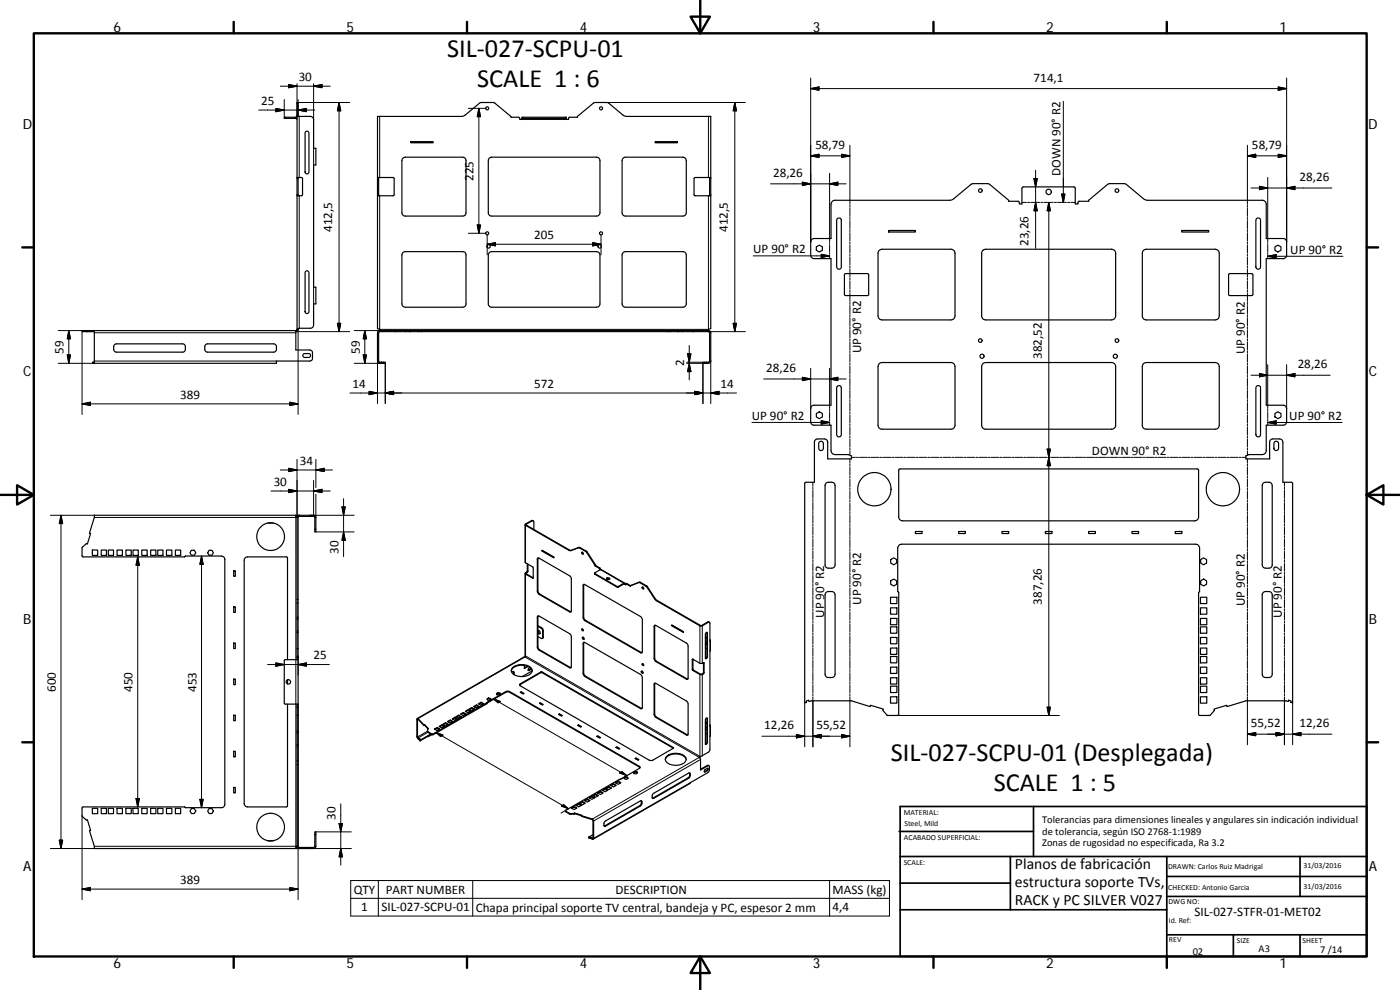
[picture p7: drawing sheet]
<svg xmlns="http://www.w3.org/2000/svg" width="420mm" height="297mm" viewBox="0 0 420 297" stroke-linecap="round" stroke-linejoin="round" font-family="sans-serif">
<g fill="none" stroke="#000" stroke-width=".36">
<path d="M89.1 34.9v-4.1h.4v4.1M89.1 34.9h4.3l.6 .6 .1 9h.7v5h-.7v36.7h.7v5h-.7v6.3l-.2 .6-.5 .4h-3.6M89.1 35.3l-3.8-.1v.3h3.5l.3 .3M89.1 34.9v18.4M91.8 39.5l.5-.1 .4 .5v11.7a.58 .58 0 0 1-.6 .6 .58 .58 0 0 1-.5-.6v-11.7zM156.6 35.2h13.4v.3h-13.4zM156.6 35.5v.3h-.6l-.3-.6h-2.4v-.3l-4.8-3.9-.5-.2h-4l-4.4 3.7-.8 .4h-25.5v18.4M170 35.5v.3h.6l.2-.6h2.5v-.3l4.9-4.1h.4h3.9l4.5 3.7 .8 .4h25.5v18.4M89.1 53.3h1.5l.2 .3v4.9l-.3 .2h-1.4M89.1 53.3v5.4M89.1 58.7v40.1M89.5 53.3v5.4"/>
<path d="M113.3 53.3v5.4M113.3 58.7v39.9l.2 .1a.37 .37 0 0 1 .4 .1 .37 .37 0 0 1 .1 .4M113.3 53.3l4.9 .1 .1 5-.3 .3h-4.7M113.6 53.3v5.4M120.8 47.5l.8-.3h17.3l.6 .2 .4 .8v15.6l-.4 .8-.6 .2h-17.3l-.6-.2-.4-.8v-15.6zM123.3 42.5h6.7v.3h-6.7zM146.8 47.5l.7-.3 32 .1 .3 .2 .3 .7-.2 16.1-.9 .5-31.9-.1-.6-.9v-15.6zM186.9 47.5l.8-.3h17.3l.6 .2 .4 .8v15.6l-.4 .8-.6 .2h-17.3l-.6-.2-.4-.8v-15.6zM196.6 42.5h6.7v.3h-6.7zM213 53.3v5.4M213.3 53.3v5.4M213.3 58.7v39.8l-.2 .2a.37 .37 0 0 0-.4 .1 .37 .37 0 0 0-.1 .4"/>
<path d="M213.3 53.3l-4.9 .1-.1 5 .3 .3h4.7M120.8 75.9l.8-.4h17.3l.6 .2 .4 .8v14.7l-.2 .6-.8 .4h-17.3l-.6-.3-.4-.7v-14.7zM146.8 75.9l.7-.4 32 .1 .6 .9-.2 15.1-.9 .6-31.9-.1-.6-.9v-14.7zM187.1 75.7l.6-.2h17.3l.6 .2 .4 .8v14.7l-.3 .6-.7 .4h-17.3l-.6-.3-.4-.7v-14.7zM245 74.1l.9-.5 .9 .5v1l-.9 .5-.9-.5zM249.9 60.3l.7-.2h34.7l1-.5 5.3-4.4 4.7-.1 .7 .2 5.7 4.8v.3h2.9l.3 .2v.6h.8v-4.7l.4-.4h15.2l.4 .3v4.8h.8v-.6l.3-.2h2.9v-.3l5.7-4.8 .7-.2 4.7 .1 5.3 4.4 1 .5h34.7l.8 .2 .4 1v10.3h5.1l.8 .3 .2 .7v4l-.3 .8-.7 .2h-5.1v44h5.1l.7 .2 .3 .8v4l-.3 .8-.5 .2h-5.3l-.1 8.1-.5 .6-.6 .1h-4l-.9 .4v.9h7.1v-5l.2-.6 .8-.4 2.6 .2 .4 .8v12h2.7l.2 .2v66l-.5-.2 .1-.4-.8-.2-.1 .4-.7-.2h-12l-5.6 1.7-.1-.4-3.9 1.2 .2 .4-1.5 1.5-3.2-.2-.1-36.7 .3-.4v-12.9l-.4-1-.8-.2-88.7 .1-.4 .3-.3 .8v12.9l.3 .4-.1 36.7-3.2 .2-1.4-1.5 .1-.4-3.9-1.2-.1 .4-5.6-1.7h-12l-.7 .2-.1-.4-.8 .2 .2 .4-.6 .2v-66l.3-.2h2.6v-12l.4-.8 .6-.2h2.2l.7 .5 .1 5.5h7.1v-.9l-.9-.4h-4l-.5-.1-.6-.6-.1-8.1h-5.3l-.4-.2-.4-.8v-4l.4-.8 .6-.2h5.1v-44h-5.1l-.6-.2-.4-.8v-4l.2-.7 .8-.3h5.1v-10.3zM251.3 65.6a.69 .69 0 0 1 .8-.2 .69 .69 0 0 1 .4 .7v14a.7 .7 0 0 1-.7 .7 .7 .7 0 0 1-.7-.7v-14zM263.8 75.2l.9-.4h20.7l1 .4 .2 .8v18.8l-.2 .7-1 .5h-20.7l-.7-.3-.5-.9v-18.8zM266.7 69.2h8v.4h-8zM294.9 75.2l.9-.4 38.3 .1 .4 .3 .3 .8-.1 19.3-.3 .4-.8 .3-38.3-.1-.4-.4-.3-.7v-18.8zM343.1 75.2l.9-.4h20.7l1 .4 .2 .8v18.8l-.2 .7-1 .5h-20.7l-.8-.3-.4-.9v-18.8zM354.7 69.2h8v.4h-8z"/>
<path d="M377.2 65.6a.69 .69 0 0 1 .7-.2 .69 .69 0 0 1 .4 .7v14a.7 .7 0 0 1-.7 .7 .7 .7 0 0 1-.7-.7v-14zM382.6 74.1l.9-.5 .9 .5v1l-.9 .5-.9-.5zM25.9 99.2h-1.3v.3h3.7M25.9 99.2h.9M25.9 99.2v.3M26.2 99.2v.3M26.8 99.2h62M26.8 99.2v.3M28.3 99.2v9.8M88.8 99.2v5.8h4.2l.6 .3 .2 .3v1.9l-.4 .7-10.4 .1v.7h-55.2v-.3h.5M89.1 98.8h.4M89.1 98.8l-.3 .4"/>
<path d="M89.5 98.8l-.2 .5-.5 .2M89.8 98.5l-.3 .3M89.8 98.5l-.7 .3M91.8 81.4l.5-.1 .4 .5v11.7a.58 .58 0 0 1-.6 .6 .58 .58 0 0 1-.5-.6v-11.7zM114 99.2v.3M114 99.5h4.6M114 99.2h4.6M114 99.2l-.5 .2-.2 .4v8.5l.2 .5 .5 .2M114 99.5l-.4 .3v8.5l.4 .4M118.6 99.2h3.2M118.6 99.5h3.2M118.6 99.2v.3"/>
<path d="M118.8 99.2v.3M121.8 99.2h4M121.8 99.2v.3M125.8 99.2h75M125.8 99.5h75M125.8 99.2v.3h-4M200.8 99.5h3.9M204.7 99.2h-3.9v.3M204.7 99.5h3.3M204.7 99.2h3.3M204.7 99.2v.3M207.8 99.2v.3"/>
<path d="M208 99.2h4.6M208 99.2v.3M208 99.5h4.6M212.6 99.2v.3M212.6 99.5l.4 .3v8.5l-.4 .4M212.6 99.2l.5 .2 .2 .4v8.5l-.2 .5-.5 .2M253.5 82.2h7.1v6.4h-7zM368.8 82.2h7.2v6.3l-.4 .2-6.7-.1-.2-.3zM27.9 108.7v.3M28.1 108.7v.3M34.4 103.4l.6-.2h19.8l.7 .4 .1 1.2-.2 .6-.6 .3h-19.8l-.6-.3-.2-.3-.1-1.1zM61.7 103.4l.6-.2h19.8l.4 .1 .4 .5 .1 1-.3 .6-.6 .3h-19.8l-.6-.3-.2-.3v-1.3z"/>
<path d="M91 106.3l.3-.2h1.3a.58 .58 0 0 1 .6 .6 .58 .58 0 0 1-.6 .6l-1.3-.1-.4-.5zM114 108.7v.3M114 108.7h1.6v.3h-1.6M114.5 108.7v.3M114.6 108.7v.3M115.2 108.7v.3M211.4 108.7v.3M212 108.7v.3M212.1 108.7v.3M212.6 108.7h-1.6v.3h1.6M212.6 108.7v.3M251.3 115.8a.69 .69 0 0 1 .8-.1 .69 .69 0 0 1 .4 .7v14a.7 .7 0 0 1-.7 .7 .7 .7 0 0 1-.7-.7v-14z"/>
<path d="M264 109l.7-.2h20.7l.7 .2 .5 1v17.6l-.2 .7-1 .5h-20.7l-.7-.3-.5-.9v-17.6zM294.9 109.2l.9-.4 38.3 .1 .4 .3 .3 .8-.1 18.1-.6 .6-.5 .1-38.3-.1-.4-.4-.3-.7v-17.6zM343.2 109l.8-.2h20.7l.8 .2 .4 1v17.6l-.2 .7-1 .5h-20.7l-.8-.3-.4-.9v-17.6zM377.2 115.8a.69 .69 0 0 1 .7-.1 .69 .69 0 0 1 .4 .7v14a.7 .7 0 0 1-.7 .7 .7 .7 0 0 1-.7-.7v-14zM245 124.1l.9-.6 .9 .6v1l-.9 .5-.9-.5zM245.9 132.6a.7 .7 0 0 1 .8-.1 .7 .7 0 0 1 .4 .6v1.4a.7 .7 0 0 1-.7 .7 .7 .7 0 0 1-.7-.7v-1.6zM382.6 132.6a.7 .7 0 0 1 .7-.1 .7 .7 0 0 1 .4 .6v1.4a.7 .7 0 0 1-.7 .7 .7 .7 0 0 1-.7-.7v-1.6zM382.6 124.1l.9-.6 .9 .6v1l-.9 .5-.9-.5zM80.4 156.9h1.7M88.8 154.6v.7h.3M88.8 154.9h.4M89.1 155.3v42"/>
<path d="M89.8 154.6l-.5 .2-.2 .5M94.1 154.9h-4.3l-.3 .4v42M94.1 154.6h-65.8v.7l-1.5 4.7 .4 .1-1 3.1-.3-.1-1.3 1.3v2.4l.3 .3h30.5M94.1 154.6l.5 .2 .2 .3v4.5h-.3v-4.3l-.4-.4M94.1 154.6v.3M157.6 157.4v11.3l2.4 1.5v3.2M160 156.3l-.4-.2-2 1.4 13.2 7.6 .5 .1 2.8-.9 2 1.2 2.7 4M160.2 158.8v-2.2l-.2-.3-2.2 1.1 13.1 7.6 .6 .1M247.8 145.1l.6-.4h1.4l.6 .4 .2 .6v23.8l-.4 .8-.6 .2-1.4-.1-.5-.5-.1-.4v-23.8zM269.9 140.8l89.4-.1 .4 .4v14.2l-.4 .7-.8 .3h-87.9l-.6-.5-.3-.7zM274.7 159.5h2v.6h-2zM287.7 159.5h2v.6h-2z"/>
<path d="M300.7 159.5h2v.6h-2zM313.7 159.5h2v.6h-2zM326.7 159.5h2v.6h-2zM339.7 159.5h2v.6h-2zM352.7 159.5h2v.6h-2zM379 145.1l.6-.4h1.5l.5 .4 .2 .6v23.8l-.2 .6-.8 .4-1.4-.1-.5-.5-.1-.4v-23.8zM27.7 165h1.6v1.6h-1.6zM30.4 165h1.6v1.6h-1.6zM32.5 165h1.6v1.6h-1.6zM35.1 165h1.6v1.6h-1.6zM37.8 165h1.6v1.6h-1.6zM39.9 165h1.6v1.6h-1.6z"/>
<path d="M42.6 165h1.6v1.6h-1.6zM45.2 165h1.6v1.6h-1.6zM47.3 165h1.6v1.6h-1.6zM50 165h1.6v1.6h-1.6zM52.6 165h1.6v1.6h-1.6zM55.4 167.1h.1M55.4 167.1l.3-.3h10.8l.6 .3 .3 .5v74l-.3 .5-.6 .2h-10.8l-.3-.2h-30.6l-.2 .3v2.5l1.3 1.1 .3-.1 1 3.2-.4 .1 1.5 4.7v.7h65.8M57.4 165.1h.9l.5 .8-.5 .7h-.9l-.4-.7zM62.7 165.1h.9l.4 .8-.4 .7h-.9l-.4-.7zM70.1 171.3h.5v1.6h-.5zM157.6 172v24.7a.27 .27 0 0 1 .1 .3 .27 .27 0 0 1-.4 .1l-32.1 18.5M158.3 169.2v2.1l-.7 .8 2.3 1.4 .1-.1"/>
<path d="M158.4 169.3v2.1l-.6 .7 2.2 1.3M161.3 167.5h.5l9.5 5.6v10.5h-.4l-9.1-5.3-.4-.4zM161.5 167.4l.1 10.4 .4 .4 9.4 5.4M162.7 165.1l3.5 2.1v.2l-3.5-2zM162.8 165.2h.1M162.8 165.2l3.4 2M162.8 165.2l-.1 .2M163 165.3v.1M173.6 164.3l2.4 1.3 2.6 4M174.8 165.7l.3 .5M175.1 175.4l.3-.1 17 9.8 .4 .8-.2 10h-.4l-16.9-9.9-.3-.7zM175.2 175.3v9.9l.3 .7 17.2 9.9"/>
<path d="M178.4 172v.3l6.8 3.9h.4l1.6-1 .2 .1M178.6 169.6l1.3 1 .1 .4M178.8 169.7l-.2 .1M178.8 169.7l1.3 .8 .1 .4M178.8 169.5v.2M178.8 169.5l-.2 .1M180.2 170.9l-1.8 1.1 6.8 4h.4l1.8-1.1 .2 .3M180.2 170.9l7.3 4.1M182.1 173.8l.3-.3 .6 .3M182.1 173.4a.42 .42 0 0 1 .6-.1 .42 .42 0 0 1 .2 .5 .41 .41 0 0 1-.6 .2 .41 .41 0 0 1-.2-.6zM187.4 175.3l.4 .2v-.2M187.6 175.2l-.2 .1"/>
<path d="M187.6 175.2l.2 .1M187.8 175.3l.1-.1 1.3 .6M187.8 175.2l.3-.1 1.1 .6M189.2 175.8l2.9-1.1 2.2 1.3 2.3 3.6 .6 .5 13.1 7.6 2.1-1.1 .5 .1M189.4 175.7l-.2 .1M191.7 174.8l2.3 1.2 3 4.3 13 7.5h.6l1.9-1.1 .5 .1 .1 5.5v-.4M192.7 176.2l.1-.1a.31 .31 0 0 1 .3 .2 .31 .31 0 0 1-.1 .4zM192.9 176.1l.3 .6M248 177.7l1.8-.2 .6 .4 .2 .6v23.8l-.4 .8-.6 .2-1.4-.1-.5-.5-.1-.4v-23.8zM267.3 179.2h1.9v1.9h-1.9zM267.3 167.9l.9-.5 .9 .5v1l-.9 .6-.9-.6zM267.3 174.3l.9-.6 .9 .6v1l-.9 .5-.9-.5z"/>
<path d="M360.3 179.2h1.9v1.9h-1.9zM360.3 174.3l.9-.6 .9 .6v1l-.9 .5-.9-.5zM360.3 167.9l.9-.5 .9 .5v1l-.9 .6-.9-.6zM379.2 177.7l1.9-.2 .5 .4 .2 .6v23.8l-.2 .6-.8 .4-1.4-.1-.6-.9v-23.8zM70.1 192.9h.5v1.7h-.5zM70.1 182.1h.5v1.7h-.5zM86.3 197.9v-30.6l-.3-.2-12.2 .1-.5 .9v73l.5 .9 12.2 .1 .3-.2v-30.6M89.1 197.3v.6M89.1 197.3h.4M89.1 194.6h.4M89.5 197.3v14.6M89.5 197.9h-3.9l-.3 .2v12.8l.3 .4h3.9"/>
<path d="M157.4 199.7v.9l1.1-.6M158.3 199.9l-.9 .5M161.3 184.9l.5-.1 9.3 5.4 .2 .3v9.9l-.4-.1-9.5-5.6zM161.4 189.6l.1-.5h.2l.4 .5v.5l-.4 .1M161.4 189.8l.3 .4M161.4 187.9l1 .6 .4 .5v2.5l-.3 .1-1.1-.6M161.4 187.7l1.2 .7 .4 .5v2.3l-.3 .4M161.5 189.5l.4 .6M161.5 184.8l.1 9.8 9.8 5.7M161.9 190.1l-.2 .1M162.1 190l-.2 .1M174.8 188.7l.3 .5"/>
<path d="M174.8 191.3a.32 .32 0 0 1 .4 .1 .32 .32 0 0 1-.2 .4zM175 191.2l.3 .6M175.1 192.8l.3-.1 17 9.8 .4 .8-.2 9.3h-.4l-16.9-9.8-.3-.7zM175.2 192.7v9.3l.3 .6 17.2 10M192.7 199.2l.1-.1a.31 .31 0 0 1 .3 .2 .31 .31 0 0 1-.1 .4zM192.9 199.1l.3 .5M196.4 187.7h.4l9.2 5.2 .4 .4v10.5h-.4l-9.5-5.7zM196.6 187.6v10.4l9.8 5.7M201.6 187.5l3.5 2v.3l-3.5-2.1zM201.6 187.7l.1-.1 3.4 2M208 197.8h-.2v3.1l2.4 1.5h.4l.7-.3v-3.2l-.2-.1M208 197.8v3.1l2.3 1.4 .6-.2 .2-.3v-3"/>
<path d="M208 197.8l2.2 1.3 .9-.3M211.7 193.4h.1M211.7 193l.2 .3M211.7 192.3l.4 .5M211.7 194.4l.4 .2M211.7 191.3l.4 .3M211.7 191.1l.4 .3M211.8 189.9l.4-.2 .1 .2v7.2a.36 .36 0 0 1-.2 .4 .36 .36 0 0 1-.4-.1zM211.9 193.3l-.2 .1M212.1 189.7v7.3l-.4 .5M212.1 193.4h-.4M212.1 193.3h-.2"/>
<path d="M213.2 192.1l-.1 25.8v-.4M267.3 194.4h1.9v1.9h-1.9zM267.3 188.1h1.9v1.9h-1.9zM267.3 182.4h1.9v1.9h-1.9zM267.3 185.5h1.9v2h-1.9zM267.3 191.3h1.9v1.9h-1.9zM267.3 197h1.9v1.9h-1.9zM360.3 194.4h1.9v1.9h-1.9zM360.3 188.1h1.9v1.9h-1.9zM360.3 182.4h1.9v1.9h-1.9zM360.3 185.5h1.9v2h-1.9zM360.3 191.3h1.9v1.9h-1.9z"/>
<path d="M360.3 197h1.9v1.9h-1.9zM70.1 203.8h.5v1.6h-.5zM70.1 214.6h.5v1.6h-.5zM86.3 204v1.2M89.1 214.6h.4M89.1 211.3v.6M125.5 215.6v.2M125.5 215.8l1.7 1.9M125.5 215.8l-.2 .1v5.2l.2 .3M125.5 215.6l-.4 .2v5.2l.4 .6M125.5 215.6l1.7 1.9M127.2 217.5l.2-.1 1.2 1.3h-.2l-.1 .7"/>
<path d="M127.2 217.5v.2M127.2 217.7l.2-.1 1.1 1.1M127.4 217.4v.2M130.4 218.8l.8-.5 .8 .5-.8 .4zM131.2 218.5l.7 .4M131.2 218.5l-.7 .4M131.2 218.3v.2M131.8 218.8l-.7 .4M131.8 218l.8-.5 .8 .5-.8 .4zM131.9 218.1l.7-.4 .7 .4M132.6 217.5v.2M132.9 217.3l.8-.5 .9 .5-.9 .5z"/>
<path d="M133.1 217.4l.6-.4 .7 .4M133.2 218l-.7 .4M133.7 216.8v.2M134.3 216.5l.8-.5 .9 .5-.9 .5zM134.3 217.4l-.7 .3M134.5 216.6l.6-.4 .7 .4M135.1 216v.2M135.7 216.6l-.7 .3M135.7 215.7l.8-.5 .9 .5-.9 .5zM135.9 215.8l.6-.4 .7 .4M136.5 215.2v.2M136.8 215.1l.9-.5 .8 .5-.8 .4z"/>
<path d="M137 215.2l.7-.4 .6 .4M137.1 215.7l-.7 .4M137.7 214.6v.2M138.2 214.2l.9-.4 .8 .4-.8 .5zM138.2 215.1l-.6 .4M138.4 214.3l.7-.3 .6 .3M139.1 213.8v.2M139.6 214.3l-.6 .4M139.6 213.4l.9-.5 .8 .5-.8 .5zM139.8 213.5l.7-.4 .6 .4M140.5 212.9v.2M140.7 212.8l.9-.5 .8 .5-.8 .5z"/>
<path d="M140.9 212.9l.7-.4 .6 .4M141 213.5l-.6 .4M141.6 212.3v.2M142.1 212.8l-.6 .4M142.1 212l.9-.5 .8 .5-.8 .5zM142.3 212.1l.7-.4 .6 .4M143 211.5v.2M143.5 211.2l.9-.5 .9 .5-.9 .4zM143.6 212l-.7 .4M143.7 211.3l.7-.4 .7 .4M144.4 210.7v.2M145 211.2l-.7 .4"/>
<path d="M146.1 210.9l-16.1 9.3h-.4l-1.3-.8M146.1 211l5.9-3.4h.7l39.4 22.7M146.1 211v-.2l5.8-3.3 .8-.1 39.4 22.7-.2 .4-22.2 12.6v.3a2.6 2.6 0 0 0 2.6 .7M146.1 210.9v.2l-16.1 9.3-.3 .1-1.3-.8-.1-.3M146.1 209.7l.5-.3 .6 .2 .2 .3-.5 .2h-.6zM146.6 209.4v.2M147.2 209.7l.1 .3M147.2 209.7l-.6-.1-.4 .3M147.2 209.5v.2M147.3 209.9l-.5 .2M149 208.1l.4-.3 .6 .1 .2 .4-.5 .3-.6-.2zM149 208.2l.4-.2 .6 .1 .1 .2"/>
<path d="M149.4 207.8v.2M150 207.9v.2M150.1 208.2l-.5 .3M153.4 201.3a3.6 3.6 0 0 1 4.8-1.4 1.49 1.49 0 0 1 1.4 1.5l-2.9 1.6M153.6 201.7l.6-.2 .1 .9M153.8 200.3a4.3 4.3 0 0 1 5.8 .4 1.89 1.89 0 0 1-2.1 2.2 3.4 3.4 0 0 1-4.1-1.6zM154 201.5l.1 .8M155.9 205.6l6.7-3.8 39.5 22.7M156 205.3l6.6-3.7 39.6 22.8-6.3 3.7h-1.1l-38.6-22.3-.3-.3zM156.2 207.7l.2-.1 .9 .5-.3 .1zM156.4 207.8h-.1M156.4 207.6v.2"/>
<path d="M156.4 207.8l.7 .4M159 200.3a.58 .58 0 0 0-.4 .9l.9-.5M159.4 200.6l-.9 .5M161.9 211l.2-.1 .9 .5-.2 .1zM162.1 211.1h.1M162.1 210.9v.2M162.1 211.1l.7 .4M167.6 214.3l.3-.1 .9 .5-.3 .1zM167.9 214.4h-.1M167.9 214.2v.2M167.9 214.4l.7 .4M173.4 217.6l.2-.1 .9 .5-.2 .1z"/>
<path d="M173.6 217.7h.1M173.6 217.5v.2M173.6 217.7l.7 .4M192.5 201.4l.1-.1a.34 .34 0 0 1 .4 .3 .34 .34 0 0 1-.3 .4zM192.6 201.3l.4 .7M196.4 205.1l.4-.1 9.5 5.5 .2 .7-.1 9.4h-.3l-9.5-5.6-.3-.7zM196.6 205l-.1 9.2 .2 .7 9.7 5.6M211.7 218.9v.1M211.7 218.6l.2 .3M211.7 217.9h.1M211.7 219.9l.4 .3M211.7 216.9l.4 .2"/>
<path d="M211.7 216.7l.4 .2M211.7 217.9l.4 .5M211.9 218.9l-.2 .1M212 215.5l.3 .1v7.2a.36 .36 0 0 1-.1 .4 .36 .36 0 0 1-.5 0v-7.3zM212.1 215.4v7.3l-.4 .6M212.1 218.9l-.4 .1M212.1 218.8l-.2 .1M213.2 217.7l-.1 7.3-.6 .7-1.8 1.1a.58 .58 0 0 0-.7 .4 .58 .58 0 0 0 .2 .7v3.1l2.5-1.3 .2 .3v1.1l-.5 .7-34.4 20M267.3 209.1h1.9v1.9h-1.9zM267.3 205.9h1.9v1.9h-1.9zM267.3 200.2h1.9v1.9h-1.9zM267.3 203.3h1.9v2h-1.9z"/>
<path d="M360.3 205.9h1.9v1.9h-1.9zM360.3 200.2h1.9v1.9h-1.9zM360.3 203.3h1.9v2h-1.9zM360.3 209.1h1.9v1.9h-1.9zM70.1 225.4h.5v1.7h-.5zM70.1 236.3h.5v1.6h-.5zM125.5 221.4l.2 .3M125.5 221.4v.2M125.5 221.6l.2 .3M125.7 221.7v.2M125.9 221.9l.2 .2M125.9 221.8l.1 .1"/>
<path d="M125.9 221.6l-.2 .1M125.9 221.6l.2 .2-.2 .1M125.9 221.6v.2M125.9 221.9l.2 .4M125.9 221.8l-.2 .1M126.1 222.1v.2M129.3 220.2l-3.2 1.9M129.4 220.3l-3.3 2M176.2 239.7v.2M176.2 239.9l.7 .4M176.2 239.9l-.6 .4M176.8 239.4l.8-.5 .9 .5-.9 .4z"/>
<path d="M177.6 239.1l-.6 .4M177.6 238.9l.7 .6M177.9 238.7l.9-.5 .8 .5-.8 .5zM178.8 238.2v.2M178.8 238.4l.6 .4M178.8 238.4l-.7 .4M179.1 220.9l.3-.1 .8 .5-.2 .1zM179.3 237.9l.9-.5 .8 .5-.8 .5zM179.4 221h-.1M179.4 220.8v.2M179.4 221l.7 .4M180.2 237.6l.6 .4"/>
<path d="M180.2 237.4v.2M180.2 237.6l-.7 .4M180.7 237.1l.9-.5 .8 .5-.8 .5zM181.6 236.6v.2M181.6 236.8l.6 .4M181.6 236.8l-.7 .4M181.9 236.4l.8-.4 .8 .4-.8 .5zM182.7 236.2l.7 .3M182.7 236.2l-.7 .3M182.7 236v.2M183.2 235.6l.9-.5 .8 .5-.8 .5zM184.1 235.1v.3"/>
<path d="M184.1 235.4l.7 .3M184.1 235.4l-.7 .3M184.7 234.8l.8-.5 .8 .5-.8 .5zM184.9 224.2l.2-.1 .9 .5-.3 .1zM185.1 224.3l.7 .4M185.1 224.3h-.1M185.1 224.1v.2M185.5 234.3v.2M185.5 234.5l.7 .5M185.5 234.5l-.6 .5M187.2 233.4l.5-.3 .6 .1 .2 .4-.5 .2-.6-.1zM187.3 233.5l.4-.2 .7 .3"/>
<path d="M187.7 233.1v.2M188.3 233.2v.2M190.1 231.7l.4-.2 .6 .1 .2 .3-.5 .3-.6-.1zM190.1 231.9l.4-.2 .7 .3M190.5 231.5v.2M190.6 227.6l.3-.2 .9 .5-.3 .2zM190.9 227.6l.7 .4M190.9 227.6l-.1 .1M190.9 227.4v.2M191.1 231.6v.2M195.9 238.2l10.8-6.3 .4 .1v.9l-.4 .6-10.6 6.1-.4-.3zM199.7 227.9a3.6 3.6 0 0 1 4.7-1.4l1 .5 .5 .9"/>
<path d="M200.1 226.9a4.3 4.3 0 0 1 5.7 .5 1.9 1.9 0 0 1-2.1 2.1 3.4 3.4 0 0 1-4-1.6zM206.9 231.9l.1 .8-.5 .7-10.7 6.1M210.2 227l-.2 .4M211.5 231l.9-.5a.41 .41 0 0 1 .2 .4 .41 .41 0 0 1-.3 .4l-.9 .3-.1-.2zM212.4 230.5l-.2 .6-.9 .4M212.7 229.7h-.4l-2.1 1.1M27.7 242.5h1.6v1.6h-1.6zM30.4 242.5h1.6v1.6h-1.6zM32.5 242.5h1.6v1.6h-1.6zM35.1 242.5h1.6v1.6h-1.6zM37.8 242.5h1.6v1.6h-1.6zM39.9 242.5h1.6v1.6h-1.6z"/>
<path d="M42.6 242.5h1.6v1.6h-1.6zM45.2 242.5h1.6v1.6h-1.6zM47.3 242.5h1.6v1.6h-1.6zM50 242.5h1.6v1.6h-1.6zM52.6 242.5h1.6v1.6h-1.6zM57.4 242.6h.9l.5 .8-.5 .7h-.9l-.4-.7zM62.7 242.6h.9l.4 .8-.4 .7h-.9l-.4-.7zM80.4 252.3h1.7M88.8 254.3h.4M89.1 253.9a.42 .42 0 0 0-.4 .2 .42 .42 0 0 0 .1 .5M89.1 253.9v-42h.4v42l.3 .4h4.3M89.1 253.9l.2 .5 .5 .2"/>
<path d="M94.1 254.3l.4-.4v-4.3h.3v4.5l-.7 .5M94.1 254.3v.3M169.7 243.2v.3a2.68 2.68 0 0 0 2.6 .8M171.5 242.4l.8-.4 .8 .4-.8 .5zM172.3 242.1l.7 .4M172.3 242.1l-.6 .4M172.3 242v.1M172.3 244.1l.2-.2 2.2 .7-.2 .3 3.3 1M172.3 244.1v.2M172.5 244.1l-.2 .2M172.5 243.9v.2M172.5 244.1l5.3 1.6"/>
<path d="M172.9 241.6l.8-.5 .8 .5-.8 .5zM173.7 241.1v.2M173.7 241.3l.7 .4M173.7 241.3l-.7 .4M174 241l.8-.5 .9 .5-.9 .5zM174.8 240.7l.7 .4M174.8 240.7l-.7 .4M174.8 240.5v.2M175.4 240.2l.8-.5 .9 .5-.9 .5zM176.6 251.2l.3 .3M176.6 251.2l.3 .1M176.9 251.3v.2"/>
<path d="M177.1 251.4l-.2 .1M177.1 251.2v.2M177.1 251.2l-.2 .1M177.1 251.4l.3 .1M177.1 251.2l.4 .1-.1 .1M177.4 251.4l.4 .1M177.4 251.4v.3l.4 .1M177.8 251.5v.3M177.8 245.9l.2 .4v5.1l-.2 .1M177.8 245.7l.3 .6v5.2l-.3 .3M177.8 245.7v.2M178 250.4l-1.4 .8"/>
<path d="M181.5 246.5l10.7-6.2 .4 .1v.8l-.3 .5-10.7 6.2-.4-.2zM192.4 240.2l.1 .8-.4 .6-10.8 6.2"/>
<circle cx="146.2" cy="32.5" r=".46"/>
<circle cx="180.4" cy="32.5" r=".46"/>
<circle cx="294.2" cy="57.2" r=".54"/>
<circle cx="314.7" cy="57.6" r=".81"/>
<circle cx="335.2" cy="57.2" r=".54"/>
<circle cx="146.2" cy="70" r=".45"/>
<circle cx="146.6" cy="73.9" r=".51"/>
<circle cx="180" cy="73.9" r=".52"/>
<circle cx="180.4" cy="70" r=".45"/>
<circle cx="294.2" cy="102.2" r=".55"/>
<circle cx="294.7" cy="106.9" r=".62"/>
<circle cx="334.7" cy="106.9" r=".62"/>
<circle cx="335.2" cy="102.2" r=".55"/>
<circle cx="262.4" cy="146.8" r="5"/>
<circle cx="367" cy="146.8" r="5"/>
<circle cx="81.2" cy="161" r="4.2"/>
<circle cx="174.8" cy="166.1" r=".29"/>
<circle cx="174.8" cy="189.1" r=".29"/>
<circle cx="86.5" cy="204.6" r=".67"/>
<circle cx="81.2" cy="248.2" r="4.2"/>
</g>
<g fill="none" stroke="#000" stroke-width=".3">
<path d="M77.6 33h16.9M82.8 32.5l2.5 .5-2.5 .5zM84.1 25.9h15M85.3 29.8v5.4M85.6 35.2v.3M86.6 25.4l2.5 .5-2.5 .4zM88.8 35.2v.3M89.1 25.1v9.8M89.1 34.5h.4M89.1 31h.4M89.5 30.8h15.4M89.5 29.8v5.1"/>
<path d="M89.5 33l2.5-.5v1zM89.8 34.9v18.4M94.1 25.1v10.8M94.1 25.9l2.5-.5v.9zM101.8 30.8v68.7M101.8 30.8l.5 2.5h-1zM114 34.9v18.4M140.5 32.5h5.3M143.7 32.5v37.5M143.7 32.5l.5 2.5h-1zM156.6 35.8h13.4M157 35.2v.3"/>
<path d="M169.6 35.2v.3M182.1 30.8h41.6M212.6 34.9v18.4M220.5 30.8l.5 2.5h-1zM220.5 30.8v68.7M243.3 23.4v49.2M243.3 26.6l2.5-.5v1zM243.3 26.6h142.8M319.1 30.4v30.3M383.6 26.1l2.5 .5-2.5 .5zM386.1 23.4v49.2M89.1 58.4h.4"/>
<path d="M89.1 53.6h.4M89.8 58.7v39.8M94.1 44.5v5M113.3 58.4h.3M113.3 53.6h.3M114 58.7v40.1h98.6v-40.1M213 53.6h.3M213 58.4h.3M231.3 55.2h22.6M240.8 54.7l2.5 .5-2.5 .5zM243.3 46.8l2.5-.5v1zM243.3 46.8h11.8"/>
<path d="M249 52v20.6M249 55.2l2.4-.5v1zM252.6 46.3l2.5 .5-2.5 .5zM255.1 43.6v17.7M310.3 53.6h1l-.5 2.5zM310.8 51.1v23.4M318.6 58.2h1l-.5 2.5zM374.4 46.8l2.5-.5v1zM374.4 46.8h11.7M374.4 43.6v17.7M378 55.9l2.5 .5-2.5 .5zM380.5 53.2v19.4"/>
<path d="M383.6 46.3l2.5 .5-2.5 .5zM386.1 56.4l2.5-.5v1zM399.7 56.4h-24.2M140.5 70h5.3M143.2 67.5h1l-.5 2.5zM146.2 73.3l2.5-.5v1zM146.2 73.3h34.2M146.2 70.5v6M177.9 72.8l2.5 .5-2.5 .5zM180.4 70.5v6M226 76.8h23M246.5 76.3l2.5 .5-2.5 .5z"/>
<path d="M249 72.8v.5M249 73.6v2M249 75.8v.5M249 76.6v1M255.1 61.6v.6M255.1 62.5v2.4M255.1 65.3v.5M255.1 66.2v2.4M255.1 68.9v.6M255.1 69.8v2.4M255.1 72.5v.7M255.1 73.4v2.5"/>
<path d="M255.1 76.2v.6M255.1 77.1v2.4M255.1 79.8v.6M306.7 60.7h1.3M308.4 60.7h.6M309.4 60.7h2.6M310.8 60.7l.5 2.5h-1zM312.4 60.7h.6M313.4 60.7h2.6M314.8 60.7l.4 2.5h-.9zM314.8 60.7v154M316.4 60.7h.6"/>
<path d="M317.4 60.7h2.6M320.4 60.7h.6M321.4 60.7h1.3M374.4 68.9v.6M374.4 69.8v2.4M374.4 72.5v.7M374.4 73.4v2.5M374.4 76.2v.6M374.4 77.1v2.4M374.4 79.8v.6M374.4 61.6v.6M374.4 62.5v2.4"/>
<path d="M374.4 65.3v.5M374.4 66.2v2.4M380.5 72.8v.5M380.5 73.6v2M380.5 75.8v.5M380.5 76.6v1M380.5 76.9l2.5-.5v1zM380.5 76.9h22.5M17.5 99.2h10.8M20.6 99.2l.6 2.5h-1zM20.6 99.2v9.8M24.6 99.2v25.2"/>
<path d="M24.8 99.2v.3M28.3 99.8h60.5M88.8 99.5h16.1M89.5 98.8v25.6M94.1 86.2v5M101.3 97h1l-.5 2.5zM106.3 99.2h7.7M109.5 99.2v9.8M109.5 99.2l.5 2.5h-1zM113.3 99.8h.3M122.8 99.2v.3M123.1 99.2v.3"/>
<path d="M125.5 99.2v.3M126.5 99.2v.3M200 99.2v.3M201.1 99.2v.3M203.5 99.2v.3M203.7 99.2v.3M212.6 99.5h11.1M213 99.8h.3M220 97h1l-.5 2.5zM255.1 80.7v2.5M255.1 83.5v.6M255.1 84.4v2.4"/>
<path d="M255.1 87.1v.6M255.1 88v2.4M255.1 90.7v.7M255.1 91.7v2.4M255.1 94.4v.6M255.1 95.3v2.4M255.1 98v.7M255.1 98.9v2.5M374.4 80.7v2.5M374.4 83.5v.6M374.4 84.4v2.4M374.4 87.1v.6"/>
<path d="M374.4 88v2.4M374.4 90.7v.7M374.4 91.7v2.4M374.4 94.4v.6M374.4 95.3v2.4M374.4 98v.7M374.4 98.9v2.5M17.5 109h10.8M20.2 106.5h1l-.6 2.5zM28.3 108.3h54.7M105 117.9h116M106.3 109h7.7"/>
<path d="M109 106.5h1l-.5 2.5zM110.8 117.4l2.5 .5-2.5 .5zM113.6 108.3h-.3v12.8M115.6 117.9l2.5-.5v1zM115.6 109v12.1M206.1 109h4.9v12.1M206.1 108.7h4.9M206.3 106.2h1.1l-.5 2.5zM206.9 103.7v10.3M206.9 109l.5 2.5h-1.1zM208.5 117.4l2.5 .5-2.5 .5zM213 108.3h.3v12.8"/>
<path d="M213.3 117.9l2.5-.5v1zM229.2 113.7h24.7M240.8 113.2l2.5 .5-2.5 .5zM243.3 110.5v12.1M249 110.5v12.1M249 113.7l2.4-.5v1zM255.1 101.7v.6M255.1 102.6v2.4M255.1 105.3v.6M255.1 106.2v2.4M255.1 109v.6M255.1 109.9v2.4"/>
<path d="M255.1 112.6v.6M255.1 113.5v2.5M255.1 116.2v.7M255.1 117.2v2.4M255.1 119.9v.6M374.4 101.7v.6M374.4 102.6v2.4M374.4 105.3v.6M374.4 106.2v2.4M374.4 109v.6M374.4 109.9v2.4M374.4 112.6v.6"/>
<path d="M374.4 113.5v2.5M374.4 116.2v.7M374.4 117.2v2.4M374.4 119.9v.6M375.5 112.6h23.7M378 112.1l2.5 .5-2.5 .5zM380.5 109.4v13.2M386.1 109.4v13.2M386.1 112.6l2.5-.5v1zM24.6 121.2l2.5-.5v1zM24.6 121.2h64.9M87 120.7l2.5 .5-2.5 .5z"/>
<path d="M89.1 137.8v17.5h.4M94.8 137.8v8.5M225.6 126.7h23.4M246.5 126.2l2.5 .5-2.5 .6zM249 122.8v.5M249 123.6v2M249 125.8v.5M249 126.6v1M255.1 120.8v2.4M255.1 123.5v.6M255.1 124.4v2.5M255.1 127.2v.6"/>
<path d="M255.1 128.1v2.4M255.1 130.8v.6M255.1 131.7v2.5M255.1 134.5v.6M255.1 135.4v1.2M255.1 137.7v1.2M255.1 139.2v.6M255.5 137.2h1.2M257 137.2h.6M257.9 137.2h2.4M260.6 137.2h.6M261.5 137.2h2.4"/>
<path d="M264.2 137.2h.6M265.1 137.2h2.4M267.8 137.2h.6M268.7 137.2h2.4M271.4 137.2h.6M272.3 137.2h2.3M274.9 137.2h.6M275.8 137.2h2.4M278.5 137.2h.6M279.4 137.2h2.4M282.1 137.2h.6M283 137.2h2.4"/>
<path d="M285.7 137.2h.6M286.6 137.2h2.4M289.3 137.2h.6M290.2 137.2h2.4M292.9 137.2h.6M293.8 137.2h2.4M296.5 137.2h.6M297.4 137.2h2.4M300.1 137.2h.6M301 137.2h2.3M303.6 137.2h.6M304.5 137.2h2.4"/>
<path d="M307.2 137.2h.6M308.1 137.2h2.4M310.8 137.2h.6M311.7 137.2h2.4M314.3 134.7h.9l-.4 2.5zM314.4 137.2h.6M314.8 137.2l.4 2.5h-.9zM315.3 137.2h2.4M318 137.2h.6M318.9 137.2h2.4M321.6 137.2h.6M322.5 137.2h2.4"/>
<path d="M325.2 137.2h.6M326.1 137.2h2.4M328.8 137.2h.6M329.7 137.2h2.4M332.3 137.2h.6M333.2 137.2h2.4M335.9 137.2h.6M336.8 137.2h2.4M339.5 137.2h.6M340.4 137.2h2.4M343.1 137.2h.6M344 137.2h2.4"/>
<path d="M346.7 137.2h.6M347.6 137.2h2.4M350.3 137.2h.6M351.2 137.2h2.4M353.9 137.2h.6M354.8 137.2h2.4M357.5 137.2h.6M358.4 137.2h2.4M361 137.2h.6M361.9 137.2h2.4M364.6 137.2h.6M365.5 137.2h2.5"/>
<path d="M368.2 137.2h.6M369.1 137.2h2.4M371.8 137.2h.6M372.7 137.2h1.2M374.4 120.8v2.4M374.4 123.5v.6M374.4 124.4v2.5M374.4 127.2v.6M374.4 128.1v2.4M374.4 130.8v.6M374.4 131.7v2.5M374.4 134.5v.6"/>
<path d="M374.4 135.4v1.2M374.4 137.7v1.2M374.4 139.2v.6M380.5 122.8v.5M380.5 123.6v2M380.5 125.8v.5M380.5 126.6v1M380.5 126.8l2.5-.5v1zM380.5 126.8h22.3M15.1 154.6h13.2M18.3 154.6l.5 2.5h-1zM18.3 154.6v100"/>
<path d="M28.3 155.3h60.5v98.6h-60.5M81.3 147.3h17.8M84.1 141h15.7M86.6 140.5l2.5 .5-2.5 .5zM86.6 146.8l2.5 .5-2.5 .5zM89.8 154.6v.3M94.1 144.1v10.8M94.1 147.3l2.5-.5v1zM94.5 158.8h.3M94.8 148.3v7h-.3M94.8 141l2.5-.5v1zM94.8 159.6h11.5"/>
<path d="M102.6 152.1h1l-.5 2.5zM103.1 149.6v17.4M103.1 159.6l.5 2.5h-1zM106.3 154.6h-13.2v.3M157.7 157.2l.2 .3-.2 .1v11.3M159.5 156.2l.2 .1M244 144.7v1.2M244 146.2v.6M244 147.1v2.4M244 149.9v.6M244 150.8v2.4M244 153.5v.6"/>
<path d="M244 154.4v2.4M244 157.1v.7M244 158.1v2.4M255.1 140.1v2.4M255.1 142.8v.6M255.1 143.7v2.5M255.1 146.5v.6M255.1 147.4v2.4M255.1 150.1v.6M255.1 151v2.4M255.1 153.7v.6M255.1 154.6v2.4"/>
<path d="M255.1 157.4v.5M255.1 158.3v2.4M374.4 140.1v2.4M374.4 142.8v.6M374.4 143.7v2.5M374.4 146.5v.6M374.4 147.4v2.4M374.4 150.1v.6M374.4 151v2.4M374.4 153.7v.6M374.4 154.6v2.4M374.4 157.4v.5"/>
<path d="M374.4 158.3v2.4M385.5 144.7v1.2M385.5 146.2v.6M385.5 147.1v2.4M385.5 149.9v.6M385.5 150.8v2.4M385.5 153.5v.6M385.5 154.4v2.4M385.5 157.1v.7M385.5 158.1v2.4M41.3 167.1l.5 2.5h-1zM41.3 167.1v75"/>
<path d="M60.5 166.8v75.5M60.5 166.8l.5 2.5h-1zM89.1 179.8h.4M157.7 172.3v24.5l52.3 30.1v-24.5M157.9 172v.1M158.1 171.6l.2 .1M158.3 171.3l.1 .1M160 173.4l-.1 .1M161.4 167.7l-.1 .1M161.4 177.3l-.1 .1M162 178.2l-.2 .1M170.9 165l-.1 .1"/>
<path d="M171.5 165.1l-.2 .1M173.8 164.2l-.2 .1M174.1 164.3l-.2 .1M175.2 175.6l-.2 .1M176 165.4l-.2 .1M176.2 165.7l-.1 .1M178.5 172.1v.2M180 170.4l-.2 .1M180.2 170.9l7 4.1 .2 .3M180.2 170.7l-.2 .1M185.2 176v.2M185.6 176v.2"/>
<path d="M188.1 175.1l-.2 .1M191.9 174.7l-.2 .1M192.2 174.7l-.2 .1M194.1 175.8l-.2 .1M194.3 176.1l-.1 .1M196.6 179.6l-.1 .1M244 160.8v.6M244 161.7v2.4M244 164.4v.6M244 165.4v2.4M244 168.1v.6M244 169v2.4"/>
<path d="M244 171.7v.6M244 172.6v2.4M244 175.3v.7M244 176.3v2.4M244 179v.6M244 179.9v2.4M255.1 161v.6M255.1 161.9v2.4M255.1 164.6v.6M255.1 165.5v2.4M255.1 168.2v.6M255.1 169.1v2.5"/>
<path d="M255.1 171.9v.6M255.1 172.8v2.4M255.1 175.5v.6M255.1 176.4v2.4M255.1 179.1v.6M374.4 161v.6M374.4 161.9v2.4M374.4 164.6v.6M374.4 165.5v2.4M374.4 168.2v.6M374.4 169.1v2.5M374.4 171.9v.6"/>
<path d="M374.4 172.8v2.4M374.4 175.5v.6M374.4 176.4v2.4M374.4 179.1v.6M385.5 160.8v.6M385.5 161.7v2.4M385.5 164.4v.6M385.5 165.4v2.4M385.5 168.1v.6M385.5 169v2.4M385.5 171.7v.6M385.5 172.6v2.4"/>
<path d="M385.5 175.3v.7M385.5 176.3v2.4M385.5 179v.6M385.5 179.9v2.4M80.3 199.4h18.5M82.8 198.9l2.5 .5-2.5 .5zM89.1 196.9h.4v5.7M89.1 185.2h.4M89.1 189.3h.4M89.1 189.8h.4M89.1 185.7h.4M89.1 180.9h.4"/>
<path d="M89.5 199.4l2.5-.5v1zM161.4 185.1l-.1 .1M161.4 194.1h-.1M162 195l-.2 .1M162.6 188.4l-.2 .1M163 189.1l-.2 .2M163 191.2l-.2 .1M171.1 183.5l-.2 .1M175.2 185.2l-.2 .1M175.2 193l-.2 .1M175.7 186.1l-.2 .1M192.4 195.7l-.2 .2"/>
<path d="M196.5 197.5l-.2 .1M196.5 187.9l-.2 .1M197 198.4l-.2 .1M197.2 180.1l-.2 .2M208 197.8l-.2 .1M210.2 187.7l-.2 .1v11.2M210.6 187.7l.2 .1v11.2M211.1 198.8l.2 .1M212.1 197l.2 .1M212.1 189.8l.2 .1M212.4 186.6l.1 .1M213.1 192.3v3.1"/>
<path d="M244 182.6v.7M244 183.6v2.4M244 186.3v.6M244 187.2v2.4M244 189.9v.6M244 190.8v2.5M244 193.6v.6M244 194.5v2.4M244 197.2v.6M244 198.1v2.5M255.1 180v2.4M255.1 182.8v.5"/>
<path d="M255.1 183.7v2.4M255.1 186.4v.6M255.1 187.3v2.4M255.1 190v.6M255.1 190.9v2.4M255.1 193.6v.6M255.1 194.6v2.4M255.1 197.3v.6M255.1 198.2v2.4M374.4 180v2.4M374.4 182.8v.5M374.4 183.7v2.4"/>
<path d="M374.4 186.4v.6M374.4 187.3v2.4M374.4 190v.6M374.4 190.9v2.4M374.4 193.6v.6M374.4 194.6v2.4M374.4 197.3v.6M374.4 198.2v2.4M385.5 182.6v.7M385.5 183.6v2.4M385.5 186.3v.6M385.5 187.2v2.4"/>
<path d="M385.5 189.9v.6M385.5 190.8v2.5M385.5 193.6v.6M385.5 194.5v2.4M385.5 197.2v.6M385.5 198.1v2.5M89.1 219.4h.4M89.1 212.3h.4M89.1 219.9h.4M89.5 211.3v58.6M125.5 215.6l32.1-18.5 52.3 30.1-32.1 18.5M125.5 215.8h-.4"/>
<path d="M128.3 219.4l-3 1.7-.2-.1M128.4 219.5v.2l-2.9 1.7M130.8 219.8l2.1 .8-.7 .4zM145.8 211l2.3-1.3 40 23-2.3 1.3M146.1 211v.2M146.1 210.8v.2M148.1 209.7l2.1 .8-.7 .4zM151.9 207.5v.2M152.9 207.5v.2M154.1 201.7l.2 .1M154.1 202.2l.2 .1M156.2 205.2v.2"/>
<path d="M158.6 201.1l.2 .1M159.2 200.7l.2 .1M162.3 201.6v.2M162.7 201.6v.2M171.1 200.2l-.2 .1M175.2 202l-.2 .1M175.7 202.9l-.2 .1M192.4 212.5l-.2 .1M196.5 205.3l-.2 .1M196.5 214.2l-.2 .1M197 215.2l-.2 .1M206.2 203.7l-.2 .1"/>
<path d="M208 200.7l-.2 .2M208.1 201.1l-.1 .1M210.8 202.4v24.3M210.9 202.1l.2 .1M211.1 201.8l.2 .1M212.1 215.5l.2 .1M213.1 217.9v3M241.5 210.9v13.2M244 200.9v.6M244 201.8v2.4M244 204.5v.6M244 205.4v2.4"/>
<path d="M244 208.2v.5M244 209.1v15M255.1 200.9v.6M255.1 201.8v2.4M255.1 204.5v.6M255.1 205.4v2.5M255.1 208.2v.6M255.1 209.1v15M269.3 214.7h48.6M314.3 212.2h.9l-.4 2.5zM374.4 200.9v.6M374.4 201.8v2.4"/>
<path d="M374.4 204.5v.6M374.4 205.4v2.5M374.4 208.2v.6M374.4 209.1v14.4M383 219.8l2.5 .5-2.5 .5zM385.5 200.9v.6M385.5 201.8v2.4M385.5 204.5v.6M385.5 205.4v2.4M385.5 208.2v.5M385.5 209.1v14.4M387.9 210.9v12.6"/>
<path d="M40.8 239.6h1l-.5 2.5zM60 239.8h1l-.5 2.5zM89.1 223.5h.4M89.1 228.3h.4M89.1 224h.4M89.1 229.4h.4M128.6 221l2.2-1.2 39.8 22.9-2.3 1.3M129.6 220.2v.2M130 220.2v.2M186 231.9l.7-.4 1.4 1.2zM191.9 229.9v.2M196 239.4l.2 .1"/>
<path d="M202.1 224.3v.2M206.2 220.4l-.2 .1M206.5 233.4l.2 .1M207 232.6l.1 .1M207 232.1l.1 .1M207.1 234.9l-29 16.6h-.3M210.2 227.9l-32.1 18.4h-.1M211.5 231.5l.2 .1M212.1 231.2l.2 .1M212.1 222.7l.2 .1M212.3 229.7l.1 .1M228.7 220.9h26.4"/>
<path d="M239 220.4l2.5 .5-2.5 .5zM244 220.9l2.5-.5v1zM252.6 220.4l2.5 .5-2.5 .5zM374.4 220.3l2.5-.5v1zM374.4 220.3h25.3M387.9 220.3l2.5-.5v1zM15.1 254.6h13.2M17.8 252.1h1l-.5 2.5zM24.6 244.8v25.1M89.1 253.9h.4M89.8 254.3v.3M93.1 254.3v.3h12.3"/>
<path d="M94.5 253.9h.3M94.5 250.4h.3M94.8 249.6h10.6M101.8 247.1h1l-.5 2.5zM102.3 254.6l.5 2.5h-1zM102.3 241.2v18.4M168.5 241.9l.7-.5 1.4 1.3zM169.7 243.4v.1M171 244.1v.2M171.2 244.1v.2M181.5 247.8l.2 .1M192 241.7l.2 .1"/>
<path d="M192.5 241l.1 .1M192.5 240.5l.1 .1M24.6 266.8l2.5-.5v1zM24.6 266.8h64.9M87 266.3l2.5 .5-2.5 .5zM105.3 264.2h161.6v10.6h-161.6zM105.3 269.5h161.6M113.5 264.2v10.6M141.9 264.2v10.6M249 264.2v10.6"/>
</g>
<g fill="#000">
<circle cx="208" cy="197.8" r=".18"/>
<circle cx="211.1" cy="198.8" r=".18"/>
</g>
<g fill="none" stroke="#000" stroke-width=".71">
<path d="M10.1 10h400.1v277h-400.1zM70.1 6.6v3.4M140.2 6.6v3.4M207.3 5h5.8l-2.9 5zM210.2 0v10M280.2 6.6v3.4M350.2 6.6v3.4M6.7 74.2h3.4M410.2 74.2h3.4M.2 148.5h9.9M5.1 145.6l5 2.9-5 2.9zM410.2 148.5l5-2.9v5.8z"/>
<path d="M410.2 148.5h9.9M6.7 222.7h3.4M410.2 222.7h3.4M70.1 287v3.4M140.2 287v3.4M210.2 287l2.9 5h-5.8zM210.2 287v10M280.2 287v3.4M350.2 287v3.4"/>
</g>
<g fill="none" stroke="#000" stroke-width=".51">
<path d="M269.8 249.5h40.4M270.1 257h140.1M270.1 242h140.1v45h-140.1zM303.2 257v16M310.2 242v15M350.2 257v30M390.2 257v12M270.1 273h80.1M270.1 265h33.1M350.2 269h60M350.2 263h60M350.2 280.5h60"/>
<path d="M370.2 280.5v6.5M390.2 280.5v6.5"/>
</g>
<g fill="#000" stroke="#000" stroke-width=".3">
<path d="M82.8 32.5l2.5 .5-2.5 .5zM86.6 25.4l2.5 .5-2.5 .4zM89.5 33l2.5-.5v1zM94.1 25.9l2.5-.5v.9zM101.8 30.8l.5 2.5h-1zM143.7 32.5l.5 2.5h-1zM220.5 30.8l.5 2.5h-1zM243.3 26.6l2.5-.5v1zM383.6 26.1l2.5 .5-2.5 .5zM240.8 54.7l2.5 .5-2.5 .5zM243.3 46.8l2.5-.5v1zM249 55.2l2.4-.5v1z"/>
<path d="M252.6 46.3l2.5 .5-2.5 .5zM310.3 53.6h1l-.5 2.5zM318.6 58.2h1l-.5 2.5zM374.4 46.8l2.5-.5v1zM378 55.9l2.5 .5-2.5 .5zM383.6 46.3l2.5 .5-2.5 .5zM386.1 56.4l2.5-.5v1zM143.2 67.5h1l-.5 2.5zM146.2 73.3l2.5-.5v1zM177.9 72.8l2.5 .5-2.5 .5zM246.5 76.3l2.5 .5-2.5 .5zM310.8 60.7l.5 2.5h-1z"/>
<path d="M314.8 60.7l.4 2.5h-.9zM380.5 76.9l2.5-.5v1zM101.3 97h1l-.5 2.5zM220 97h1l-.5 2.5zM20.2 106.5h1l-.6 2.5zM20.6 99.2l.6 2.5h-1zM109 106.5h1l-.5 2.5zM109.5 99.2l.5 2.5h-1zM110.8 117.4l2.5 .5-2.5 .5zM115.6 117.9l2.5-.5v1zM206.3 106.2h1.1l-.5 2.5zM206.9 109l.5 2.5h-1.1z"/>
<path d="M208.5 117.4l2.5 .5-2.5 .5zM213.3 117.9l2.5-.5v1zM240.8 113.2l2.5 .5-2.5 .5zM249 113.7l2.4-.5v1zM378 112.1l2.5 .5-2.5 .5zM386.1 112.6l2.5-.5v1zM24.6 121.2l2.5-.5v1zM87 120.7l2.5 .5-2.5 .5zM246.5 126.2l2.5 .5-2.5 .6zM314.3 134.7h.9l-.4 2.5zM314.8 137.2l.4 2.5h-.9zM380.5 126.8l2.5-.5v1z"/>
<path d="M18.3 154.6l.5 2.5h-1zM86.6 140.5l2.5 .5-2.5 .5zM86.6 146.8l2.5 .5-2.5 .5zM94.1 147.3l2.5-.5v1zM94.8 141l2.5-.5v1zM102.6 152.1h1l-.5 2.5zM41.3 167.1l.5 2.5h-1zM60.5 166.8l.5 2.5h-1zM103.1 159.6l.5 2.5h-1zM82.8 198.9l2.5 .5-2.5 .5zM89.5 199.4l2.5-.5v1zM148.1 209.7l2.1 .8-.7 .4z"/>
<path d="M314.3 212.2h.9l-.4 2.5zM374.4 220.3l2.5-.5v1zM387.9 220.3l2.5-.5v1zM40.8 239.6h1l-.5 2.5zM60 239.8h1l-.5 2.5zM130.8 219.8l2.1 .8-.7 .4zM186 231.9l.7-.4 1.4 1.2zM239 220.4l2.5 .5-2.5 .5zM244 220.9l2.5-.5v1zM252.6 220.4l2.5 .5-2.5 .5zM383 219.8l2.5 .5-2.5 .5zM17.8 252.1h1l-.5 2.5z"/>
<path d="M101.8 247.1h1l-.5 2.5zM102.3 254.6l.5 2.5h-1zM168.5 241.9l.7-.5 1.4 1.3zM24.6 266.8l2.5-.5v1zM87 266.3l2.5 .5-2.5 .5z"/>
</g>
<g font-size="7.9">
<text x="134.2" y="17">SIL‐027‐SCPU‐01</text>
<text x="143.2" y="26">SCALE 1 : 6</text>
<text x="267.3" y="228.3">SIL‐027‐SCPU‐01 (Desplegada)</text>
<text x="298.2" y="237.3">SCALE 1 : 5</text>
</g>
<g font-size="4.7">
<text x="304.6" y="260.8">Planos de fabricación</text>
<text x="304.6" y="266.2">estructura soporte TVs,</text>
<text x="304.6" y="271.6">RACK y PC SILVER V027</text>
</g>
<g font-size="4.2">
<text x="34" y="9.6">6</text>
<text x="104" y="9.6">5</text>
<text x="174" y="9.6">4</text>
<text x="244" y="9.6">3</text>
<text x="314" y="9.6">2</text>
<text x="384" y="9.6">1</text>
<text x="6.8" y="38.7">D</text>
<text x="410.6" y="38.7">D</text>
<text x="7" y="112.9">C</text>
<text x="410.8" y="112.9">C</text>
<text x="7" y="187.1">B</text>
<text x="410.8" y="187.1">B</text>
<text x="7" y="261.3">A</text>
<text x="410.8" y="261.3">A</text>
<text x="34" y="290.4">6</text>
<text x="104" y="290.4">5</text>
<text x="174" y="290.4">4</text>
<text x="244" y="290.4">3</text>
<text x="314" y="290.4">2</text>
<text x="384" y="290.4">1</text>
</g>
<g font-size="3.9">
<text x="89.7" y="24.3">30</text>
<text x="310.2" y="24.5">714,1</text>
<text x="78.4" y="31.5">25</text>
<text x="244.7" y="44.7">58,79</text>
<text x="375.7" y="44.7">58,79</text>
<text x="232" y="53.1">28,26</text>
<text x="318.3" y="52.7" transform="rotate(-90 318.3 52.7)">DOWN 90° R2</text>
<text x="142.1" y="54.3" transform="rotate(-90 142.1 54.3)">225</text>
<text x="390" y="54.4">28,26</text>
<text x="99.7" y="69.6" transform="rotate(-90 99.7 69.6)">412,5</text>
<text x="160.3" y="71.7">205</text>
<text x="218.4" y="69.6" transform="rotate(-90 218.4 69.6)">412,5</text>
<text x="226" y="76">UP 90° R2</text>
<text x="308.7" y="73.8" transform="rotate(-90 308.7 73.8)">23,26</text>
<text x="387.2" y="76.1">UP 90° R2</text>
<text x="19.1" y="106.1" transform="rotate(-90 19.1 106.1)">59</text>
<text x="108" y="106.1" transform="rotate(-90 108 106.1)">59</text>
<text x="258.4" y="106" transform="rotate(-90 258.4 106)">UP 90° R2</text>
<text x="312.6" y="107.7" transform="rotate(-90 312.6 107.7)">382,52</text>
<text x="373.6" y="106.2" transform="rotate(-90 373.6 106.2)">UP 90° R2</text>
<text x="205.3" y="109.9" transform="rotate(-90 205.3 109.9)">2</text>
<text x="229.9" y="111.6">28,26</text>
<text x="389.5" y="110.5">28,26</text>
<text x="54.1" y="119.6">389</text>
<text x="105.8" y="116.4">14</text>
<text x="160.3" y="116.4">572</text>
<text x="216.3" y="116.4">14</text>
<text x="225.6" y="126">UP 90° R2</text>
<text x="386.9" y="126">UP 90° R2</text>
<text x="327.7" y="136.4">DOWN 90° R2</text>
<text x="90" y="139.5">34</text>
<text x="82.1" y="145.8">30</text>
<text x="101.6" y="166.2" transform="rotate(-90 101.6 166.2)">30</text>
<text x="247.3" y="185.4" transform="rotate(-90 247.3 185.4)">UP 90° R2</text>
<text x="258.4" y="181.5" transform="rotate(-90 258.4 181.5)">UP 90° R2</text>
<text x="312.6" y="181.4" transform="rotate(-90 312.6 181.4)">387,26</text>
<text x="373.6" y="181.9" transform="rotate(-90 373.6 181.9)">UP 90° R2</text>
<text x="384.6" y="185.4" transform="rotate(-90 384.6 185.4)">UP 90° R2</text>
<text x="94.1" y="197.8">25</text>
<text x="16.8" y="207.6" transform="rotate(-90 16.8 207.6)">600</text>
<text x="39.8" y="207.6" transform="rotate(-90 39.8 207.6)">450</text>
<text x="58.9" y="207.6" transform="rotate(-90 58.9 207.6)">453</text>
<text x="229.4" y="218.8">12,26</text>
<text x="245" y="218.8">55,52</text>
<text x="375.4" y="218.2">55,52</text>
<text x="390" y="218.2">12,26</text>
<text x="100.7" y="245.9" transform="rotate(-90 100.7 245.9)">30</text>
<text x="54.1" y="265.2">389</text>
<text x="106.2" y="268.1">QTY</text>
<text x="115.7" y="268.1">PART NUMBER</text>
<text x="184.7" y="268.1">DESCRIPTION</text>
<text x="249.9" y="268.2">MASS (kg)</text>
<text x="108.4" y="273.4">1</text>
<text x="114.5" y="273.4">SIL‐027‐SCPU‐01</text>
<text x="142.8" y="273.5">Chapa principal soporte TV central, bandeja y PC, espesor 2 mm</text>
<text x="249.9" y="273.4">4,4</text>
<text x="358.5" y="274.9">SIL‐027‐STFR‐01‐MET02</text>
</g>
<g font-size="3.1">
<text x="312.8" y="246.8">Tolerancias para dimensiones lineales y angulares sin indicación individual</text>
<text x="312.8" y="250.4">de tolerancia, según ISO 2768‐1:1989</text>
<text x="312.8" y="254">Zonas de rugosidad no especificada, Ra 3.2</text>
<text x="357.9" y="286.4">02</text>
<text x="377.7" y="285.6">A3</text>
<text x="396.2" y="285.9">7 /14</text>
</g>
<g font-size="2.4">
<text x="271.2" y="244.4">MATERIAL:</text>
<text x="271.3" y="251.9">ACABADO SUPERFICIAL:</text>
<text x="271.4" y="247.9">Steel, Mild</text>
<text x="271.2" y="259.7">SCALE:</text>
<text x="350.6" y="260.8">DRAWN: Carlos Ruiz Madrigal</text>
<text x="391.2" y="260.6">31/03/2016</text>
<text x="350.6" y="267">CHECKED: Antonio Garcia</text>
<text x="391.2" y="266.6">31/03/2016</text>
<text x="350.7" y="271.4">DWG NO:</text>
<text x="350.8" y="276.8">Id. Ref:</text>
<text x="350.8" y="282.8">REV</text>
<text x="371.2" y="282.9">SIZE</text>
<text x="390.9" y="282.9">SHEET</text>
</g>
</svg>
